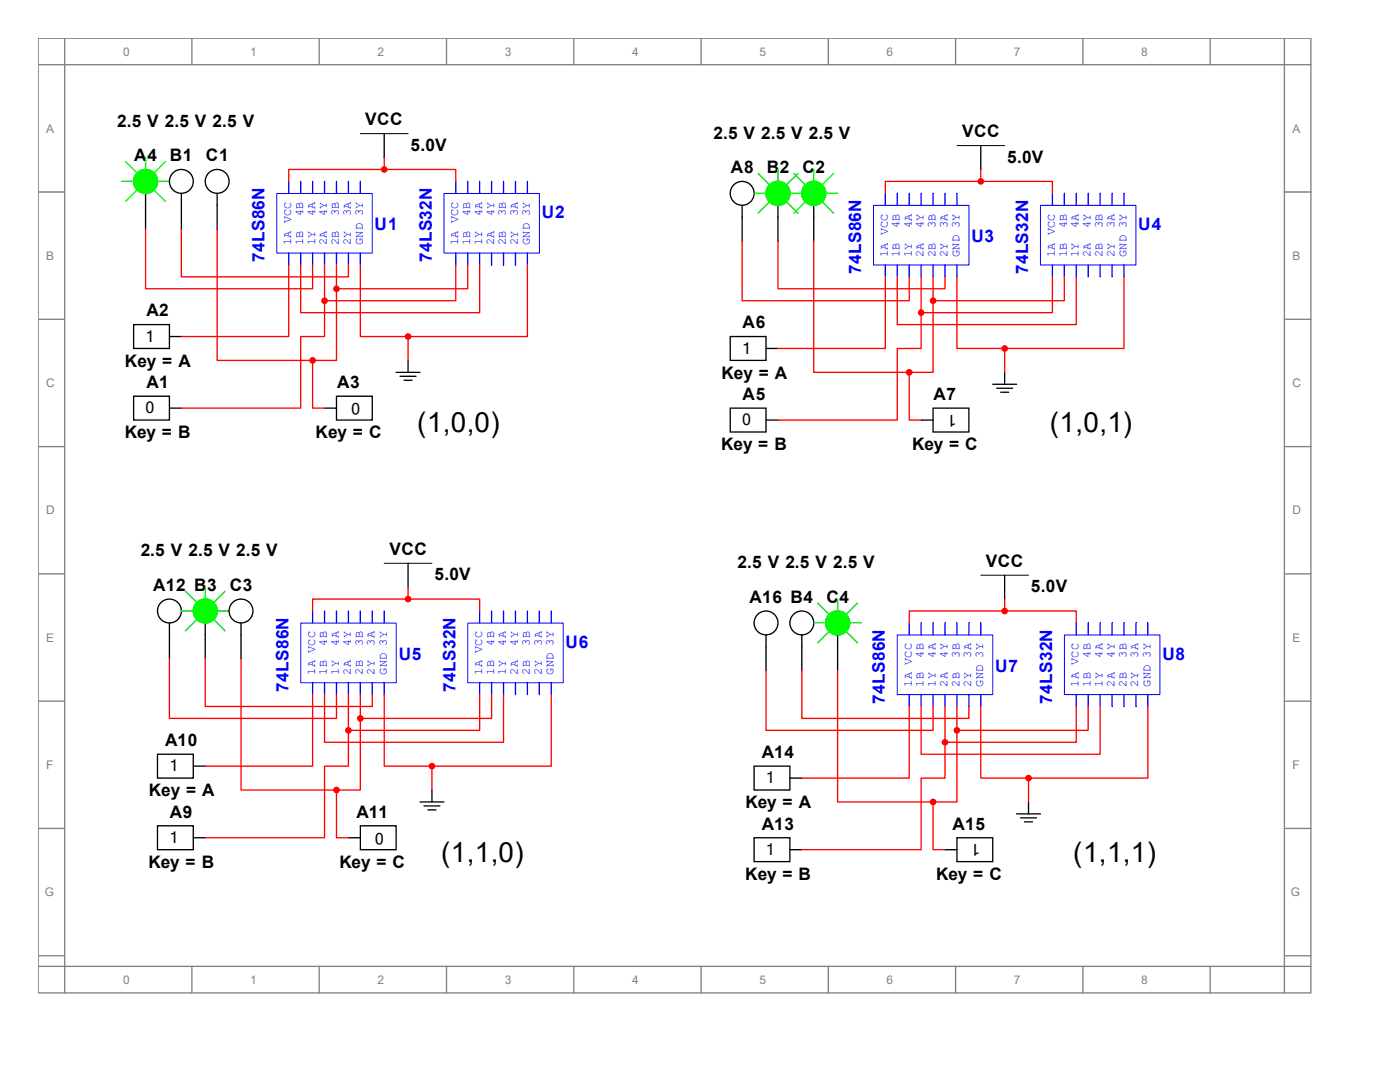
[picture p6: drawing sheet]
<svg xmlns="http://www.w3.org/2000/svg" width="279mm" height="216mm" viewBox="0 0 279 216" stroke-linecap="round" stroke-linejoin="round" font-family="sans-serif">
<g fill="none" stroke="#808080" stroke-width=".26">
<path d="M7.6 7.6h254v190.5h-254zM7.6 12.9h254M12.9 7.6v190.5M38.3 7.6v5.3M63.7 7.6v5.3M89.1 7.6v5.3M114.5 7.6v5.3M139.9 7.6v5.3M165.3 7.6v5.3M190.7 7.6v5.3M216.1 7.6v5.3M241.5 7.6v5.3"/>
<path d="M256.3 7.6v190.5M7.6 38.3h5.3M256.3 38.3h5.3M7.6 63.7h5.3M256.3 63.7h5.3M7.6 89.1h5.3M256.3 89.1h5.3M7.6 114.5h5.3M256.3 114.5h5.3M7.6 139.9h5.3M256.3 139.9h5.3M7.6 165.3h5.3"/>
<path d="M256.3 165.3h5.3M7.6 190.7h5.3M7.6 192.8h254M38.3 192.8v5.3M63.7 192.8v5.3M89.1 192.8v5.3M114.5 192.8v5.3M139.9 192.8v5.3M165.3 192.8v5.3M190.7 192.8v5.3M216.1 192.8v5.3M241.5 192.8v5.3"/>
<path d="M256.3 190.7h5.3"/>
</g>
<path d="M55.2 38.6h19.1v11.9h-19.1z" fill="none" stroke="#00f" stroke-width=".2"/>
<path d="M57.6 50.5v2.4" fill="none" stroke="#00f" stroke-width=".26"/>
<path d="M60 50.5v2.4" fill="none" stroke="#00f" stroke-width=".26"/>
<path d="M62.4 50.5v2.4" fill="none" stroke="#00f" stroke-width=".26"/>
<path d="M64.8 50.5v2.4" fill="none" stroke="#00f" stroke-width=".26"/>
<path d="M67.2 50.5v2.4" fill="none" stroke="#00f" stroke-width=".26"/>
<path d="M69.5 50.5v2.4" fill="none" stroke="#00f" stroke-width=".26"/>
<path d="M71.9 50.5v2.4" fill="none" stroke="#00f" stroke-width=".26"/>
<path d="M71.9 36.2v2.4" fill="none" stroke="#00f" stroke-width=".26"/>
<path d="M69.5 36.2v2.4" fill="none" stroke="#00f" stroke-width=".26"/>
<path d="M67.2 36.2v2.4" fill="none" stroke="#00f" stroke-width=".26"/>
<path d="M64.8 36.2v2.4" fill="none" stroke="#00f" stroke-width=".26"/>
<path d="M62.4 36.2v2.4" fill="none" stroke="#00f" stroke-width=".26"/>
<path d="M60 36.2v2.4" fill="none" stroke="#00f" stroke-width=".26"/>
<path d="M57.6 36.2v2.4" fill="none" stroke="#00f" stroke-width=".26"/>
<path d="M88.6 38.6h19.1v11.9h-19.1z" fill="none" stroke="#00f" stroke-width=".2"/>
<path d="M91 50.5v2.4" fill="none" stroke="#00f" stroke-width=".26"/>
<path d="M93.3 50.5v2.4" fill="none" stroke="#00f" stroke-width=".26"/>
<path d="M95.7 50.5v2.4" fill="none" stroke="#00f" stroke-width=".26"/>
<path d="M98.1 50.5v2.4" fill="none" stroke="#00f" stroke-width=".26"/>
<path d="M100.5 50.5v2.4" fill="none" stroke="#00f" stroke-width=".26"/>
<path d="M102.9 50.5v2.4" fill="none" stroke="#00f" stroke-width=".26"/>
<path d="M105.3 50.5v2.4" fill="none" stroke="#00f" stroke-width=".26"/>
<path d="M105.3 36.2v2.4" fill="none" stroke="#00f" stroke-width=".26"/>
<path d="M102.9 36.2v2.4" fill="none" stroke="#00f" stroke-width=".26"/>
<path d="M100.5 36.2v2.4" fill="none" stroke="#00f" stroke-width=".26"/>
<path d="M98.1 36.2v2.4" fill="none" stroke="#00f" stroke-width=".26"/>
<path d="M95.7 36.2v2.4" fill="none" stroke="#00f" stroke-width=".26"/>
<path d="M93.3 36.2v2.4" fill="none" stroke="#00f" stroke-width=".26"/>
<path d="M91 36.2v2.4" fill="none" stroke="#00f" stroke-width=".26"/>
<path d="M71.9 26.7h9.5M191 29.1h9.5M76.7 112.4h9.5M195.7 114.8h9.6" fill="none" stroke="#000" stroke-width=".2"/>
<g fill="none" stroke="#000" stroke-width=".26">
<path d="M29.1 38.6v7.1M36.2 38.6v7.1M43.3 38.6v7.1M76.7 26.7v4.7M195.7 29.1v4.7M26.7 79.1h7.1v4.7h-7.1zM26.7 64.8h7.1v4.7h-7.1zM33.8 67.2h2.4M67.2 79.1h7.1v4.7h-7.1zM79.1 74.3h4.7M79.9 75.1h3.1M80.6 75.9h1.6"/>
<path d="M81.4 71.9v2.4M198.1 76.7h4.8M198.9 77.5h3.2M199.7 78.3h1.6M200.5 74.3v2.4M33.8 81.4h2.4M64.8 81.4h2.4M81.4 112.4v4.8M200.5 114.8v4.7M86.2 157.6v2.4M83.8 160h4.8M84.6 160.8h3.2"/>
<path d="M85.4 161.6h1.6M202.9 162.4h4.7M203.7 163.2h3.2M204.5 164h1.6M205.3 160v2.4"/>
<circle cx="29.1" cy="36.2" r="2.38"/>
<circle cx="36.2" cy="36.2" r="2.38"/>
<circle cx="43.3" cy="36.2" r="2.38"/>
</g>
<g fill="#f00" stroke="#f00" stroke-width=".26">
<circle cx="76.7" cy="33.8" r=".53"/>
<circle cx="81.4" cy="67.2" r=".53"/>
<circle cx="64.8" cy="60" r=".53"/>
<circle cx="67.2" cy="57.6" r=".53"/>
<circle cx="62.4" cy="71.9" r=".53"/>
</g>
<path d="M24.3 36.2h2.4M25.1 32.2l2.4 2.4M27.5 37.8l-2.4 2.4M29.1 31.4v2.4M30.6 37.8l2.4 2.4M31.4 36.2h2.4M33 32.2l-2.4 2.4" fill="none" stroke="#0f0" stroke-width=".26"/>
<circle cx="29.1" cy="36.2" r="2.38" fill="#0f0" stroke="#0f0" stroke-width=".26"/>
<path d="M174.3 41h19.1v11.9h-19.1z" fill="none" stroke="#00f" stroke-width=".2"/>
<path d="M176.7 52.9v2.3" fill="none" stroke="#00f" stroke-width=".26"/>
<path d="M179.1 52.9v2.3" fill="none" stroke="#00f" stroke-width=".26"/>
<path d="M181.5 52.9v2.3" fill="none" stroke="#00f" stroke-width=".26"/>
<path d="M183.8 52.9v2.3" fill="none" stroke="#00f" stroke-width=".26"/>
<path d="M186.2 52.9v2.3" fill="none" stroke="#00f" stroke-width=".26"/>
<path d="M188.6 52.9v2.3" fill="none" stroke="#00f" stroke-width=".26"/>
<path d="M191 52.9v2.3" fill="none" stroke="#00f" stroke-width=".26"/>
<path d="M191 38.6v2.4" fill="none" stroke="#00f" stroke-width=".26"/>
<path d="M188.6 38.6v2.4" fill="none" stroke="#00f" stroke-width=".26"/>
<path d="M186.2 38.6v2.4" fill="none" stroke="#00f" stroke-width=".26"/>
<path d="M183.8 38.6v2.4" fill="none" stroke="#00f" stroke-width=".26"/>
<path d="M181.5 38.6v2.4" fill="none" stroke="#00f" stroke-width=".26"/>
<path d="M179.1 38.6v2.4" fill="none" stroke="#00f" stroke-width=".26"/>
<path d="M176.7 38.6v2.4" fill="none" stroke="#00f" stroke-width=".26"/>
<path d="M207.6 41h19.1v11.9h-19.1z" fill="none" stroke="#00f" stroke-width=".2"/>
<path d="M210 52.9v2.3" fill="none" stroke="#00f" stroke-width=".26"/>
<path d="M212.4 52.9v2.3" fill="none" stroke="#00f" stroke-width=".26"/>
<path d="M214.8 52.9v2.3" fill="none" stroke="#00f" stroke-width=".26"/>
<path d="M217.2 52.9v2.3" fill="none" stroke="#00f" stroke-width=".26"/>
<path d="M219.6 52.9v2.3" fill="none" stroke="#00f" stroke-width=".26"/>
<path d="M221.9 52.9v2.3" fill="none" stroke="#00f" stroke-width=".26"/>
<path d="M224.3 52.9v2.3" fill="none" stroke="#00f" stroke-width=".26"/>
<path d="M224.3 38.6v2.4" fill="none" stroke="#00f" stroke-width=".26"/>
<path d="M221.9 38.6v2.4" fill="none" stroke="#00f" stroke-width=".26"/>
<path d="M219.6 38.6v2.4" fill="none" stroke="#00f" stroke-width=".26"/>
<path d="M217.2 38.6v2.4" fill="none" stroke="#00f" stroke-width=".26"/>
<path d="M214.8 38.6v2.4" fill="none" stroke="#00f" stroke-width=".26"/>
<path d="M212.4 38.6v2.4" fill="none" stroke="#00f" stroke-width=".26"/>
<path d="M210 38.6v2.4" fill="none" stroke="#00f" stroke-width=".26"/>
<g fill="#f00" stroke="#f00" stroke-width=".26">
<circle cx="195.7" cy="36.2" r=".53"/>
<circle cx="200.5" cy="69.5" r=".53"/>
<circle cx="183.8" cy="62.4" r=".53"/>
<circle cx="186.2" cy="60" r=".53"/>
<circle cx="181.5" cy="74.3" r=".53"/>
</g>
<g fill="none" stroke="#000" stroke-width=".26">
<path d="M148.1 41v7.1M155.3 41v7.1M162.4 41v7.1M145.7 67.2h7.2v4.7h-7.2zM152.9 69.5h2.4M145.7 81.4h7.2v4.8h-7.2zM152.9 83.8h2.4M183.8 83.8h2.4M186.2 81.4h7.2v4.8h-7.2z"/>
<circle cx="148.1" cy="38.6" r="2.38"/>
<circle cx="155.3" cy="38.6" r="2.38"/>
<circle cx="162.4" cy="38.6" r="2.38"/>
</g>
<g fill="none" stroke="#0f0" stroke-width=".26">
<path d="M150.5 38.6h2.4M151.3 34.6l2.4 2.4M155.3 33.8v2.4M157.6 38.6h2.4M158.4 34.6l2.4 2.4M159.2 34.6l-2.4 2.4M162.4 33.8v2.4M164.8 38.6h2.4M166.4 34.6l-2.4 2.4M153.7 40.2l-2.4 2.3M156.8 40.2l2.4 2.3M160.8 40.2l-2.4 2.3"/>
<path d="M164 40.2l2.4 2.3"/>
</g>
<g fill="#0f0" stroke="#0f0" stroke-width=".26">
<circle cx="155.3" cy="38.6" r="2.38"/>
<circle cx="162.4" cy="38.6" r="2.38"/>
</g>
<path d="M60 124.3h19.1v11.9h-19.1z" fill="none" stroke="#00f" stroke-width=".2"/>
<path d="M62.4 136.2v2.4" fill="none" stroke="#00f" stroke-width=".26"/>
<path d="M64.8 136.2v2.4" fill="none" stroke="#00f" stroke-width=".26"/>
<path d="M67.2 136.2v2.4" fill="none" stroke="#00f" stroke-width=".26"/>
<path d="M69.5 136.2v2.4" fill="none" stroke="#00f" stroke-width=".26"/>
<path d="M71.9 136.2v2.4" fill="none" stroke="#00f" stroke-width=".26"/>
<path d="M74.3 136.2v2.4" fill="none" stroke="#00f" stroke-width=".26"/>
<path d="M76.7 136.2v2.4" fill="none" stroke="#00f" stroke-width=".26"/>
<path d="M76.7 121.9v2.4" fill="none" stroke="#00f" stroke-width=".26"/>
<path d="M74.3 121.9v2.4" fill="none" stroke="#00f" stroke-width=".26"/>
<path d="M71.9 121.9v2.4" fill="none" stroke="#00f" stroke-width=".26"/>
<path d="M69.5 121.9v2.4" fill="none" stroke="#00f" stroke-width=".26"/>
<path d="M67.2 121.9v2.4" fill="none" stroke="#00f" stroke-width=".26"/>
<path d="M64.8 121.9v2.4" fill="none" stroke="#00f" stroke-width=".26"/>
<path d="M62.4 121.9v2.4" fill="none" stroke="#00f" stroke-width=".26"/>
<path d="M93.3 124.3h19.1v11.9h-19.1z" fill="none" stroke="#00f" stroke-width=".2"/>
<path d="M95.7 136.2v2.4" fill="none" stroke="#00f" stroke-width=".26"/>
<path d="M98.1 136.2v2.4" fill="none" stroke="#00f" stroke-width=".26"/>
<path d="M100.5 136.2v2.4" fill="none" stroke="#00f" stroke-width=".26"/>
<path d="M102.9 136.2v2.4" fill="none" stroke="#00f" stroke-width=".26"/>
<path d="M105.3 136.2v2.4" fill="none" stroke="#00f" stroke-width=".26"/>
<path d="M107.6 136.2v2.4" fill="none" stroke="#00f" stroke-width=".26"/>
<path d="M110 136.2v2.4" fill="none" stroke="#00f" stroke-width=".26"/>
<path d="M110 121.9v2.4" fill="none" stroke="#00f" stroke-width=".26"/>
<path d="M107.6 121.9v2.4" fill="none" stroke="#00f" stroke-width=".26"/>
<path d="M105.3 121.9v2.4" fill="none" stroke="#00f" stroke-width=".26"/>
<path d="M102.9 121.9v2.4" fill="none" stroke="#00f" stroke-width=".26"/>
<path d="M100.5 121.9v2.4" fill="none" stroke="#00f" stroke-width=".26"/>
<path d="M98.1 121.9v2.4" fill="none" stroke="#00f" stroke-width=".26"/>
<path d="M95.7 121.9v2.4" fill="none" stroke="#00f" stroke-width=".26"/>
<g fill="#f00" stroke="#f00" stroke-width=".26">
<circle cx="81.4" cy="119.5" r=".53"/>
<circle cx="86.2" cy="152.9" r=".53"/>
<circle cx="69.5" cy="145.7" r=".53"/>
<circle cx="71.9" cy="143.4" r=".53"/>
<circle cx="67.2" cy="157.6" r=".53"/>
</g>
<g fill="none" stroke="#000" stroke-width=".26">
<path d="M33.8 124.3v7.1M41 124.3v7.1M48.1 124.3v7.1M31.4 150.5h7.2v4.8h-7.2zM38.6 152.9h2.4M31.4 164.8h7.2v4.7h-7.2zM38.6 167.2h2.4M69.5 167.2h2.4M71.9 164.8h7.2v4.7h-7.2z"/>
<circle cx="33.8" cy="121.9" r="2.38"/>
<circle cx="41" cy="121.9" r="2.38"/>
<circle cx="48.1" cy="121.9" r="2.38"/>
</g>
<path d="M37 118l2.4 2.3M41 117.2v2.3M44.9 118l-2.4 2.3M36.2 121.9h2.4M39.4 123.5l-2.4 2.4M42.5 123.5l2.4 2.4M43.3 121.9h2.4" fill="none" stroke="#0f0" stroke-width=".26"/>
<circle cx="41" cy="121.9" r="2.38" fill="#0f0" stroke="#0f0" stroke-width=".26"/>
<path d="M179.1 126.7h19v11.9h-19z" fill="none" stroke="#00f" stroke-width=".2"/>
<path d="M181.5 138.6v2.4" fill="none" stroke="#00f" stroke-width=".26"/>
<path d="M183.8 138.6v2.4" fill="none" stroke="#00f" stroke-width=".26"/>
<path d="M186.2 138.6v2.4" fill="none" stroke="#00f" stroke-width=".26"/>
<path d="M188.6 138.6v2.4" fill="none" stroke="#00f" stroke-width=".26"/>
<path d="M191 138.6v2.4" fill="none" stroke="#00f" stroke-width=".26"/>
<path d="M193.4 138.6v2.4" fill="none" stroke="#00f" stroke-width=".26"/>
<path d="M195.7 138.6v2.4" fill="none" stroke="#00f" stroke-width=".26"/>
<path d="M195.7 124.3v2.4" fill="none" stroke="#00f" stroke-width=".26"/>
<path d="M193.4 124.3v2.4" fill="none" stroke="#00f" stroke-width=".26"/>
<path d="M191 124.3v2.4" fill="none" stroke="#00f" stroke-width=".26"/>
<path d="M188.6 124.3v2.4" fill="none" stroke="#00f" stroke-width=".26"/>
<path d="M186.2 124.3v2.4" fill="none" stroke="#00f" stroke-width=".26"/>
<path d="M183.8 124.3v2.4" fill="none" stroke="#00f" stroke-width=".26"/>
<path d="M181.5 124.3v2.4" fill="none" stroke="#00f" stroke-width=".26"/>
<path d="M212.4 126.7h19.1v11.9h-19.1z" fill="none" stroke="#00f" stroke-width=".2"/>
<path d="M214.8 138.6v2.4" fill="none" stroke="#00f" stroke-width=".26"/>
<path d="M217.2 138.6v2.4" fill="none" stroke="#00f" stroke-width=".26"/>
<path d="M219.6 138.6v2.4" fill="none" stroke="#00f" stroke-width=".26"/>
<path d="M221.9 138.6v2.4" fill="none" stroke="#00f" stroke-width=".26"/>
<path d="M224.3 138.6v2.4" fill="none" stroke="#00f" stroke-width=".26"/>
<path d="M226.7 138.6v2.4" fill="none" stroke="#00f" stroke-width=".26"/>
<path d="M229.1 138.6v2.4" fill="none" stroke="#00f" stroke-width=".26"/>
<path d="M229.1 124.3v2.4" fill="none" stroke="#00f" stroke-width=".26"/>
<path d="M226.7 124.3v2.4" fill="none" stroke="#00f" stroke-width=".26"/>
<path d="M224.3 124.3v2.4" fill="none" stroke="#00f" stroke-width=".26"/>
<path d="M221.9 124.3v2.4" fill="none" stroke="#00f" stroke-width=".26"/>
<path d="M219.6 124.3v2.4" fill="none" stroke="#00f" stroke-width=".26"/>
<path d="M217.2 124.3v2.4" fill="none" stroke="#00f" stroke-width=".26"/>
<path d="M214.8 124.3v2.4" fill="none" stroke="#00f" stroke-width=".26"/>
<g fill="#f00" stroke="#f00" stroke-width=".26">
<circle cx="200.5" cy="121.9" r=".53"/>
<circle cx="205.3" cy="155.3" r=".53"/>
<circle cx="188.6" cy="148.1" r=".53"/>
<circle cx="191" cy="145.7" r=".53"/>
<circle cx="186.2" cy="160" r=".53"/>
</g>
<g fill="none" stroke="#000" stroke-width=".26">
<path d="M152.9 126.7v7.1M160 126.7v7.1M167.2 126.7v7.1M150.5 152.9h7.1v4.7h-7.1zM157.6 155.3h2.4M150.5 167.2h7.1v4.7h-7.1zM157.6 169.5h2.4M188.6 169.5h2.4M191 167.2h7.1v4.7h-7.1z"/>
<circle cx="152.9" cy="124.3" r="2.38"/>
<circle cx="160" cy="124.3" r="2.38"/>
<circle cx="167.2" cy="124.3" r="2.38"/>
</g>
<path d="M167.2 119.5v2.4M162.4 124.3h2.4M163.2 120.3l2.4 2.4M165.6 125.9l-2.4 2.4M168.8 125.9l2.3 2.4M169.5 124.3h2.4M171.1 120.3l-2.3 2.4" fill="none" stroke="#0f0" stroke-width=".26"/>
<circle cx="167.2" cy="124.3" r="2.38" fill="#0f0" stroke="#0f0" stroke-width=".26"/>
<g fill="none" stroke="#f00" stroke-width=".26">
<path d="M76.7 33.8h-19.1v2.4M76.7 33.8h14.3v2.4M76.7 31.4v2.4M195.7 36.2h-19v2.4M195.7 36.2h14.3v2.4M195.7 33.8v2.4M29.1 45.7v11.9h33.3v-4.7M36.2 45.7v9.5h33.3v-2.3M43.3 45.7v26.2h19.1M57.6 52.9v14.3h-21.4M60 52.9v9.5h35.7v-9.5M64.8 52.9v7.1"/>
<path d="M67.2 57.6v14.3h-4.8M67.2 52.9v4.7M71.9 52.9v14.3h9.5M91 52.9v7.1h-26.2M93.3 52.9v4.7h-26.1M105.3 52.9v14.3h-23.9M148.1 48.1v11.9h33.4v-4.8M155.3 48.1v9.5h33.3v-2.4M162.4 48.1v26.2h19.1M176.7 55.2v14.3h-21.4M179.1 55.2v9.6h35.7v-9.6M183.8 55.2v7.2"/>
<path d="M186.2 55.2v4.8M191 55.2v14.3h9.5M210 55.2v7.2h-26.2M212.4 55.2v4.8h-26.2M224.3 55.2v14.3h-23.8M62.4 71.9v9.5h2.4M64.8 60v7.2h-4.8v14.2h-23.8M81.4 67.2v4.7M181.5 74.3v9.5h2.3M183.8 62.4v7.1h-4.7v14.3h-23.8M186.2 60v14.3h-4.7M200.5 69.5v4.8"/>
<path d="M81.4 119.5h-19v2.4M81.4 119.5h14.3v2.4M81.4 117.2v2.3M200.5 119.5v2.4M33.8 131.4v12h33.4v-4.8M41 131.4v9.6h33.3v-2.4M48.1 131.4v26.2h19.1M62.4 138.6v14.3h-21.4M64.8 138.6v9.5h35.7v-9.5M69.5 138.6v7.1M71.9 138.6v4.8M76.7 138.6v14.3h9.5"/>
<path d="M95.7 138.6v7.1h-26.2M98.1 138.6v4.8h-26.2M110 138.6v14.3h-23.8M152.9 133.8v11.9h33.3v-4.7M160 133.8v9.6h33.4v-2.4M167.2 133.8v26.2h19M200.5 121.9h-19v2.4M200.5 121.9h14.3v2.4M67.2 157.6v9.6h2.3M69.5 145.7v7.2h-4.7v14.3h-23.8M71.9 143.4v14.2h-4.7M86.2 152.9v4.7"/>
<path d="M181.5 141v14.3h-21.5M183.8 141v9.5h35.8v-9.5M188.6 148.1v7.2h-4.8v14.2h-23.8M188.6 141v7.1M191 145.7v14.3h-4.8M191 141v4.7M195.7 141v14.3h9.6M205.3 155.3v4.7M214.8 141v7.1h-26.2M217.2 141v4.7h-26.2M229.1 141v14.3h-23.8M186.2 160v9.5h2.4"/>
</g>
<g font-size="5.6">
<text x="83.2" y="86.2">(1,0,0)</text>
<text x="209.5" y="86.2">(1,0,1)</text>
<text x="88.1" y="171.9">(1,1,0)</text>
<text x="214.2" y="171.9">(1,1,1)</text>
</g>
<g font-size="3.4">
<text x="23.4" y="25.3">2.5 V 2.5 V 2.5 V</text>
<text x="72.9" y="25">VCC</text>
<text x="142.4" y="27.7">2.5 V 2.5 V 2.5 V</text>
<text x="192" y="27.4">VCC</text>
<text x="26.8" y="32.2">A4</text>
<text x="33.9" y="32.2">B1</text>
<text x="41.1" y="32.2">C1</text>
<text x="81.9" y="30.1">5.0V</text>
<text x="145.9" y="34.5">A8</text>
<text x="153" y="34.5">B2</text>
<text x="160.1" y="34.5">C2</text>
<text x="201" y="32.4">5.0V</text>
<text x="29.2" y="63.1">A2</text>
<text x="148.2" y="65.5">A6</text>
<text x="24.9" y="73.2">Key = A</text>
<text x="29.2" y="77.4">A1</text>
<text x="67.3" y="77.4">A3</text>
<text x="144" y="75.6">Key = A</text>
<text x="148.2" y="79.8">A5</text>
<text x="186.3" y="79.8">A7</text>
<text x="24.9" y="87.5">Key = B</text>
<text x="63" y="87.5">Key = C</text>
<text x="143.9" y="89.9">Key = B</text>
<text x="182" y="89.9">Key = C</text>
<text x="28.1" y="111">2.5 V 2.5 V 2.5 V</text>
<text x="77.7" y="110.7">VCC</text>
<text x="147.2" y="113.4">2.5 V 2.5 V 2.5 V</text>
<text x="196.7" y="113.2">VCC</text>
<text x="30.6" y="117.9">A12 B3</text>
<text x="45.8" y="117.9">C3</text>
<text x="86.7" y="115.8">5.0V</text>
<text x="205.7" y="118.2">5.0V</text>
<text x="149.6" y="120.3">A16 B4</text>
<text x="164.9" y="120.3">C4</text>
<text x="32.9" y="148.8">A10</text>
<text x="152" y="151.3">A14</text>
<text x="29.7" y="158.9">Key = A</text>
<text x="148.8" y="161.3">Key = A</text>
<text x="33.9" y="163.2">A9</text>
<text x="71.1" y="163.2">A11</text>
<text x="152" y="165.5">A13</text>
<text x="190.1" y="165.5">A15</text>
<text x="29.6" y="173.2">Key = B</text>
<text x="67.7" y="173.2">Key = C</text>
<text x="148.7" y="175.6">Key = B</text>
<text x="186.8" y="175.6">Key = C</text>
</g>
<g font-size="3.4" fill="#00f">
<text x="74.8" y="45.9">U1</text>
<text x="108.2" y="43.6">U2</text>
<text x="227.2" y="45.9">U4</text>
<text x="52.8" y="52.3" transform="rotate(-90 52.8 52.3)">74LS86N</text>
<text x="86.1" y="52.3" transform="rotate(-90 86.1 52.3)">74LS32N</text>
<text x="193.9" y="48.3">U3</text>
<text x="171.9" y="54.7" transform="rotate(-90 171.9 54.7)">74LS86N</text>
<text x="205.2" y="54.7" transform="rotate(-90 205.2 54.7)">74LS32N</text>
<text x="79.6" y="131.7">U5</text>
<text x="112.9" y="129.3">U6</text>
<text x="232" y="131.7">U8</text>
<text x="198.6" y="134">U7</text>
<text x="57.6" y="138" transform="rotate(-90 57.6 138)">74LS86N</text>
<text x="90.9" y="138" transform="rotate(-90 90.9 138)">74LS32N</text>
<text x="176.6" y="140.5" transform="rotate(-90 176.6 140.5)">74LS86N</text>
<text x="210" y="140.4" transform="rotate(-90 210 140.4)">74LS32N</text>
</g>
<g font-size="3.2">
<text x="29" y="68.2">1</text>
<text x="148.1" y="70.6">1</text>
<text x="29" y="82.5">0</text>
<text x="71.9" y="80.4" transform="rotate(-180 71.9 80.4)">0</text>
<text x="190.9" y="82.8" transform="rotate(-180 190.9 82.8)">1</text>
<text x="148.1" y="84.9">0</text>
<text x="33.8" y="153.9">1</text>
<text x="152.9" y="156.3">1</text>
<text x="76.6" y="166.1" transform="rotate(-180 76.6 166.1)">0</text>
<text x="33.8" y="168.2">1</text>
<text x="152.9" y="170.6">1</text>
<text x="195.7" y="168.5" transform="rotate(-180 195.7 168.5)">1</text>
</g>
<g font-size="2.4" fill="#808080">
<text x="24.6" y="11.1">0</text>
<text x="50" y="11.1">1</text>
<text x="75.4" y="11.1">2</text>
<text x="100.8" y="11.1">3</text>
<text x="126.2" y="11.1">4</text>
<text x="151.6" y="11.1">5</text>
<text x="177" y="11.1">6</text>
<text x="202.4" y="11.1">7</text>
<text x="227.8" y="11.1">8</text>
<text x="9.2" y="26.5">A</text>
<text x="257.9" y="26.5">A</text>
<text x="9.2" y="51.9">B</text>
<text x="257.9" y="51.9">B</text>
<text x="9.2" y="77.3">C</text>
<text x="257.9" y="77.3">C</text>
<text x="9.2" y="102.7">D</text>
<text x="257.9" y="102.7">D</text>
<text x="9.2" y="128.1">E</text>
<text x="257.9" y="128.1">E</text>
<text x="9.2" y="153.5">F</text>
<text x="257.9" y="153.5">F</text>
<text x="8.9" y="178.9">G</text>
<text x="257.6" y="178.9">G</text>
<text x="24.6" y="196.3">0</text>
<text x="50" y="196.3">1</text>
<text x="75.4" y="196.3">2</text>
<text x="100.8" y="196.3">3</text>
<text x="126.2" y="196.3">4</text>
<text x="151.6" y="196.3">5</text>
<text x="177" y="196.3">6</text>
<text x="202.4" y="196.3">7</text>
<text x="227.8" y="196.3">8</text>
</g>
<g font-size="2.4" fill="#00f">
<text x="60.5" y="43.1" transform="rotate(-90 60.5 43.1)">4B</text>
<text x="62.9" y="43.1" transform="rotate(-90 62.9 43.1)">4A</text>
<text x="65.2" y="43.1" transform="rotate(-90 65.2 43.1)">4Y</text>
<text x="67.6" y="43.1" transform="rotate(-90 67.6 43.1)">3B</text>
<text x="70" y="43.1" transform="rotate(-90 70 43.1)">3A</text>
<text x="93.8" y="43.1" transform="rotate(-90 93.8 43.1)">4B</text>
<text x="96.2" y="43.1" transform="rotate(-90 96.2 43.1)">4A</text>
<text x="98.6" y="43.1" transform="rotate(-90 98.6 43.1)">4Y</text>
<text x="101" y="43.1" transform="rotate(-90 101 43.1)">3B</text>
<text x="103.3" y="43.1" transform="rotate(-90 103.3 43.1)">3A</text>
<text x="179.5" y="45.5" transform="rotate(-90 179.5 45.5)">4B</text>
<text x="182" y="45.5" transform="rotate(-90 182 45.5)">4A</text>
<text x="184.3" y="45.5" transform="rotate(-90 184.3 45.5)">4Y</text>
<text x="186.7" y="45.5" transform="rotate(-90 186.7 45.5)">3B</text>
<text x="189.1" y="45.5" transform="rotate(-90 189.1 45.5)">3A</text>
<text x="212.9" y="45.5" transform="rotate(-90 212.9 45.5)">4B</text>
<text x="215.3" y="45.5" transform="rotate(-90 215.3 45.5)">4A</text>
<text x="217.6" y="45.5" transform="rotate(-90 217.6 45.5)">4Y</text>
<text x="220.1" y="45.5" transform="rotate(-90 220.1 45.5)">3B</text>
<text x="222.4" y="45.5" transform="rotate(-90 222.4 45.5)">3A</text>
<text x="58.1" y="48.9" transform="rotate(-90 58.1 48.9)">1A VCC</text>
<text x="60.5" y="48.9" transform="rotate(-90 60.5 48.9)">1B</text>
<text x="62.9" y="48.9" transform="rotate(-90 62.9 48.9)">1Y</text>
<text x="65.2" y="48.9" transform="rotate(-90 65.2 48.9)">2A</text>
<text x="67.6" y="48.9" transform="rotate(-90 67.6 48.9)">2B</text>
<text x="70" y="48.9" transform="rotate(-90 70 48.9)">2Y</text>
<text x="72.4" y="48.9" transform="rotate(-90 72.4 48.9)">GND 3Y</text>
<text x="91.4" y="48.9" transform="rotate(-90 91.4 48.9)">1A VCC</text>
<text x="93.8" y="48.9" transform="rotate(-90 93.8 48.9)">1B</text>
<text x="96.2" y="48.9" transform="rotate(-90 96.2 48.9)">1Y</text>
<text x="98.6" y="48.9" transform="rotate(-90 98.6 48.9)">2A</text>
<text x="101" y="48.9" transform="rotate(-90 101 48.9)">2B</text>
<text x="103.3" y="48.9" transform="rotate(-90 103.3 48.9)">2Y</text>
<text x="105.7" y="48.9" transform="rotate(-90 105.7 48.9)">GND 3Y</text>
<text x="177.2" y="51.3" transform="rotate(-90 177.2 51.3)">1A VCC</text>
<text x="179.5" y="51.3" transform="rotate(-90 179.5 51.3)">1B</text>
<text x="182" y="51.3" transform="rotate(-90 182 51.3)">1Y</text>
<text x="184.3" y="51.3" transform="rotate(-90 184.3 51.3)">2A</text>
<text x="186.7" y="51.3" transform="rotate(-90 186.7 51.3)">2B</text>
<text x="189.1" y="51.3" transform="rotate(-90 189.1 51.3)">2Y</text>
<text x="191.5" y="51.3" transform="rotate(-90 191.5 51.3)">GND 3Y</text>
<text x="210.5" y="51.3" transform="rotate(-90 210.5 51.3)">1A VCC</text>
<text x="212.9" y="51.3" transform="rotate(-90 212.9 51.3)">1B</text>
<text x="215.3" y="51.3" transform="rotate(-90 215.3 51.3)">1Y</text>
<text x="217.6" y="51.3" transform="rotate(-90 217.6 51.3)">2A</text>
<text x="220.1" y="51.3" transform="rotate(-90 220.1 51.3)">2B</text>
<text x="222.4" y="51.3" transform="rotate(-90 222.4 51.3)">2Y</text>
<text x="224.8" y="51.3" transform="rotate(-90 224.8 51.3)">GND 3Y</text>
<text x="65.2" y="128.8" transform="rotate(-90 65.2 128.8)">4B</text>
<text x="67.6" y="128.8" transform="rotate(-90 67.6 128.8)">4A</text>
<text x="70" y="128.8" transform="rotate(-90 70 128.8)">4Y</text>
<text x="72.4" y="128.8" transform="rotate(-90 72.4 128.8)">3B</text>
<text x="74.8" y="128.8" transform="rotate(-90 74.8 128.8)">3A</text>
<text x="98.6" y="128.8" transform="rotate(-90 98.6 128.8)">4B</text>
<text x="101" y="128.8" transform="rotate(-90 101 128.8)">4A</text>
<text x="103.3" y="128.8" transform="rotate(-90 103.3 128.8)">4Y</text>
<text x="105.7" y="128.8" transform="rotate(-90 105.7 128.8)">3B</text>
<text x="108.1" y="128.8" transform="rotate(-90 108.1 128.8)">3A</text>
<text x="184.3" y="131.2" transform="rotate(-90 184.3 131.2)">4B</text>
<text x="186.7" y="131.2" transform="rotate(-90 186.7 131.2)">4A</text>
<text x="189.1" y="131.2" transform="rotate(-90 189.1 131.2)">4Y</text>
<text x="191.5" y="131.2" transform="rotate(-90 191.5 131.2)">3B</text>
<text x="193.8" y="131.2" transform="rotate(-90 193.8 131.2)">3A</text>
<text x="217.6" y="131.2" transform="rotate(-90 217.6 131.2)">4B</text>
<text x="220.1" y="131.2" transform="rotate(-90 220.1 131.2)">4A</text>
<text x="222.4" y="131.2" transform="rotate(-90 222.4 131.2)">4Y</text>
<text x="224.8" y="131.2" transform="rotate(-90 224.8 131.2)">3B</text>
<text x="227.2" y="131.2" transform="rotate(-90 227.2 131.2)">3A</text>
<text x="62.9" y="134.6" transform="rotate(-90 62.9 134.6)">1A VCC</text>
<text x="65.2" y="134.6" transform="rotate(-90 65.2 134.6)">1B</text>
<text x="67.6" y="134.6" transform="rotate(-90 67.6 134.6)">1Y</text>
<text x="70" y="134.6" transform="rotate(-90 70 134.6)">2A</text>
<text x="72.4" y="134.6" transform="rotate(-90 72.4 134.6)">2B</text>
<text x="74.8" y="134.6" transform="rotate(-90 74.8 134.6)">2Y</text>
<text x="77.2" y="134.6" transform="rotate(-90 77.2 134.6)">GND 3Y</text>
<text x="96.2" y="134.6" transform="rotate(-90 96.2 134.6)">1A VCC</text>
<text x="98.6" y="134.6" transform="rotate(-90 98.6 134.6)">1B</text>
<text x="101" y="134.6" transform="rotate(-90 101 134.6)">1Y</text>
<text x="103.3" y="134.6" transform="rotate(-90 103.3 134.6)">2A</text>
<text x="105.7" y="134.6" transform="rotate(-90 105.7 134.6)">2B</text>
<text x="108.1" y="134.6" transform="rotate(-90 108.1 134.6)">2Y</text>
<text x="110.5" y="134.6" transform="rotate(-90 110.5 134.6)">GND 3Y</text>
<text x="182" y="137" transform="rotate(-90 182 137)">1A VCC</text>
<text x="184.3" y="137" transform="rotate(-90 184.3 137)">1B</text>
<text x="186.7" y="137" transform="rotate(-90 186.7 137)">1Y</text>
<text x="189.1" y="137" transform="rotate(-90 189.1 137)">2A</text>
<text x="191.5" y="137" transform="rotate(-90 191.5 137)">2B</text>
<text x="193.8" y="137" transform="rotate(-90 193.8 137)">2Y</text>
<text x="196.2" y="137" transform="rotate(-90 196.2 137)">GND 3Y</text>
<text x="215.3" y="137" transform="rotate(-90 215.3 137)">1A VCC</text>
<text x="217.6" y="137" transform="rotate(-90 217.6 137)">1B</text>
<text x="220.1" y="137" transform="rotate(-90 220.1 137)">1Y</text>
<text x="222.4" y="137" transform="rotate(-90 222.4 137)">2A</text>
<text x="224.8" y="137" transform="rotate(-90 224.8 137)">2B</text>
<text x="227.2" y="137" transform="rotate(-90 227.2 137)">2Y</text>
<text x="229.6" y="137" transform="rotate(-90 229.6 137)">GND 3Y</text>
</g>
</svg>
